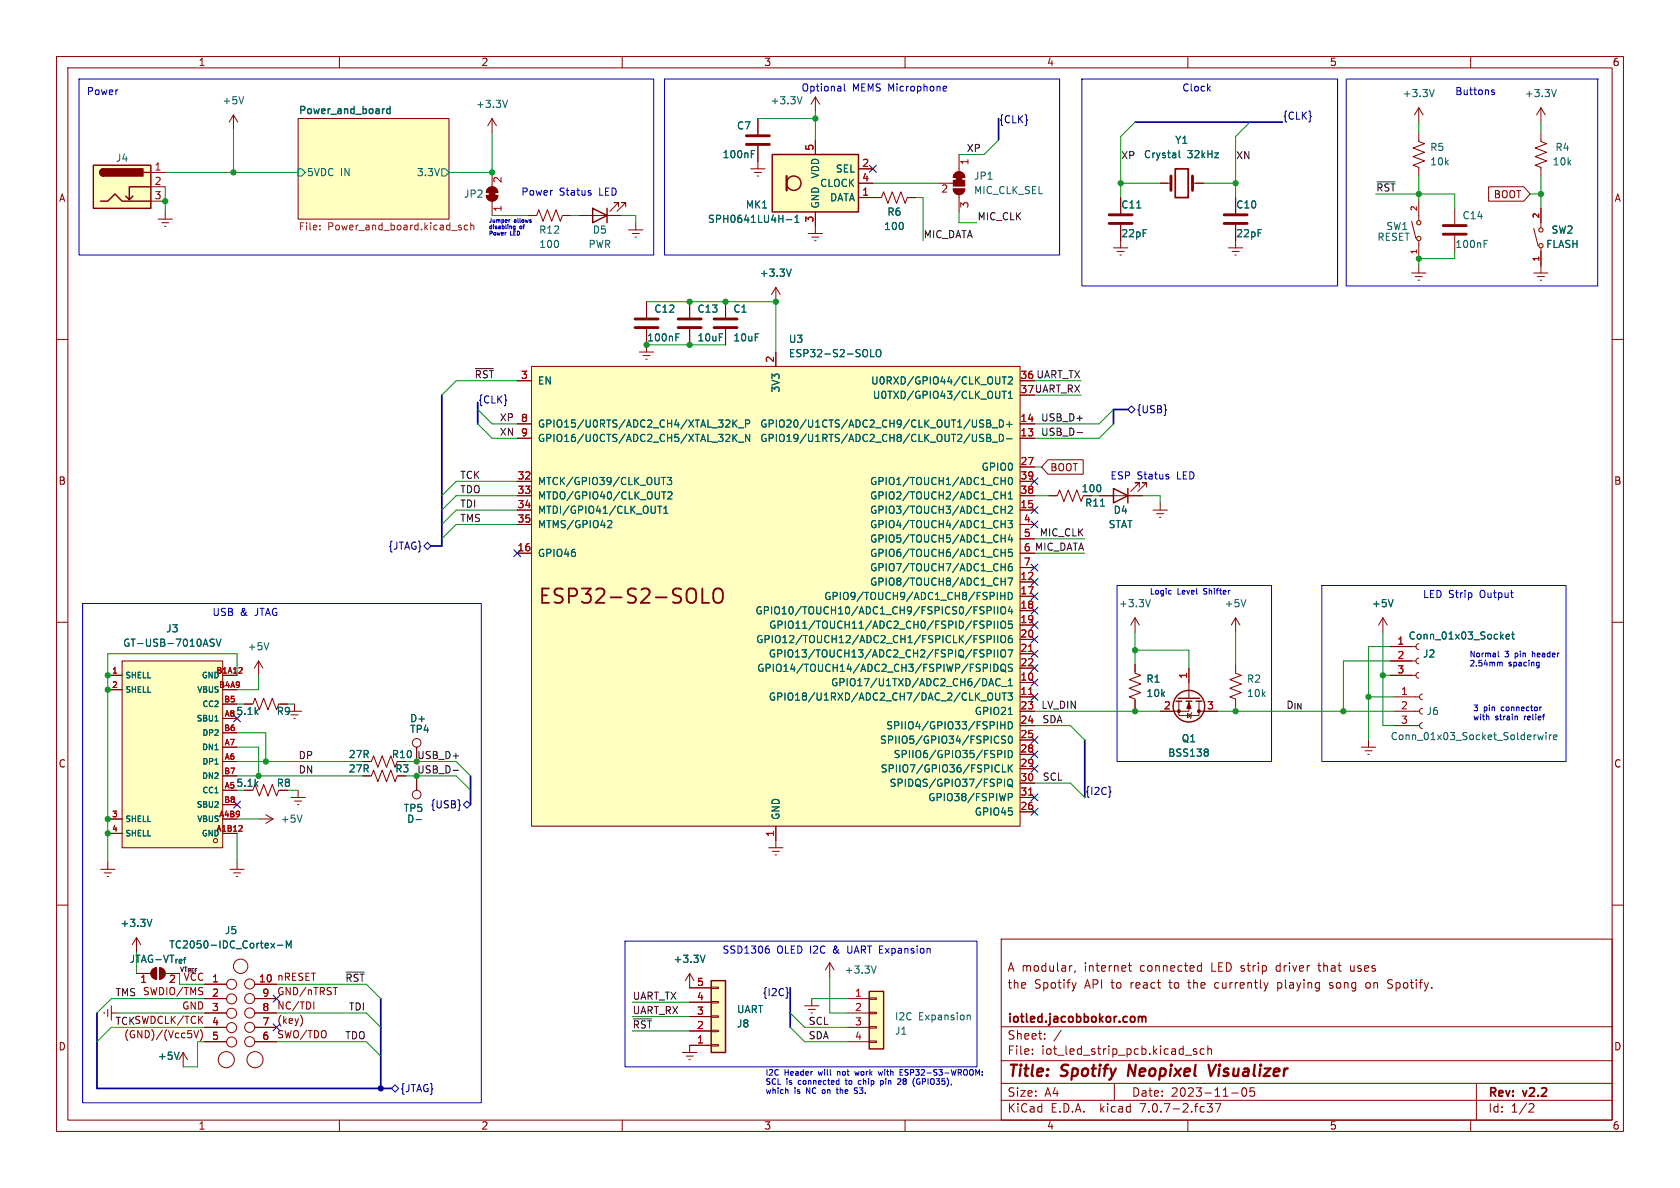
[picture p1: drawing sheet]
<svg xmlns="http://www.w3.org/2000/svg" width="297mm" height="210mm" viewBox="0 0 297 210" stroke-linecap="round" stroke-linejoin="round" font-family="sans-serif">
<g fill="none" stroke="#840000" stroke-width=".18">
<path d="M10 10h277v190h-277zM12 12h273v186h-273zM60 10v2M110 10v2M144.1 17.1l-.7 1.3M144.1 17.1v2.6M144.1 17.1l.8 1.3M160 10v2M210 10v2M250.8 19.1v2.5M250.8 19.1l-.7 1.2M250.8 19.1l.8 1.2"/>
<path d="M260 10v2M272.4 19.1v2.5M272.4 19.1l-.7 1.2M272.4 19.1l.8 1.2M26.7 30.5h2.5M26.7 33h2.5M26.7 35.6h2.5M27.9 38.7h2.6M28.6 39.4h1.2M29.2 37.5v1.2M41.3 20.3l-.8 1.3M41.3 20.3v2.6"/>
<path d="M41.3 20.3l.7 1.3M52.7 21h26.7v17.7h-26.7zM86 34.5h2a1.02 1.02 0 0 1-1 1.1 1.02 1.02 0 0 1-1-1.1zM86.3 33.3a1.02 1.02 0 0 1 1.1-.2 1.02 1.02 0 0 1 .6 .9h-2zM87 21l-.8 1.2M87 21v2.5M87 30.5v2.5M87 35.6v2.5M87 21l.8 1.2M93.3 38.1h1.6l.3-1 .8 2 .8-2 .7 2 .8-2 .8 2 .3-1h1.6M102.2 38.1h7.7M109.3 36.6v-.8h-.7h.7l-1.5 1.5"/>
<path d="M110.6 36.6v-.8h-.7h.7l-1.5 1.5M112.4 39.4v1.2M132.7 29.8h2.6M133.3 30.5h1.3M133.9 31.1h.2M134 21v2.7M134 25.8v4M144.1 24.8v2.5M144.1 37.5v3.8M151.8 34.9h4l.4-1 .8 2 .7-2 .8 2 .8-2 .7 2 .4-1h1.5M151.8 29.8h2.5M151.8 32.4h2.5"/>
<path d="M165.7 32.4h2.8M168.5 33.4h2.1a1.02 1.02 0 0 1-1.1 1 1.02 1.02 0 0 1-1-1zM168.8 30.6a1.02 1.02 0 0 1 1.1-.2 1.02 1.02 0 0 1 .7 1h-2.1zM169.5 27.3v3.1M169.5 34.4v3.1M198.1 34.9v2.8M198.1 39.8v4M205.1 32.4h1.9M210.8 32.4h1.9M218.4 34.9v2.8M218.4 39.8v4M249.6 39.1l.7 3.1"/>
<path d="M250.8 23.5v1.5l1 .4-2 .8 2 .7-2 .8 2 .7-2 .8 1 .4v1.5M250.8 35.6v3.3M257.2 36.8v2.8M263.2 33h6.2l1.1 1.3-1.1 1.3h-6.2zM272.4 23.5v1.5l1 .4-2 .8 2 .7-2 .8 2 .7-2 .8 1 .4v1.5M272.4 36.8v3.3M10 60h2M29.1 40h.2M111.1 40.6h2.6M111.8 41.3h1.2M112.3 41.9h.2M114.3 53.3v2.8"/>
<path d="M114.3 58.2v4M121.9 53.3v2.8M121.9 58.2v2.8M128.3 53.3v2.8M128.3 58.2v2.8M137.2 50.8v2.5M137.2 50.8l-.8 1.3M137.2 50.8l.7 1.3M142.9 41.3h2.5M143.5 41.9h1.3M144 42.5h.3M196.8 43.8h2.6"/>
<path d="M197.5 44.5h1.3M198 45.1h.2M217.2 43.8h2.5M217.8 44.5h1.3M218.3 45.1h.3M249.6 48.3h2.5M250.2 48.9h1.3M250.7 49.5h.3M250.8 42.7v3M250.8 47v1.3M257.2 41.7v2.8M271.1 48.3h2.6"/>
<path d="M271.1 40.4l.8 3M271.8 48.9h1.2M272.3 49.5h.2M272.4 43.9v4.4M285 60h2M91.4 77.5h2.6M91.4 74.9h2.6M91.4 67.3h2.6M94 64.8h86.3v81.3h-86.3zM113 62.2h2.6M113.7 62.9h1.2M114.2 63.5h.2"/>
<path d="M137.2 62.2v2.6M180.3 77.5h2.6M180.3 74.9h2.6M91.4 90.2h2.6M91.4 97.8h2.6M91.4 85.1h2.6M91.4 87.6h2.6M91.4 92.7h2.6M180.3 90.2h2.6M180.3 97.8h2.6M180.3 82.6h2.6M180.3 85.1h2.6"/>
<path d="M180.3 87.6h2.6M180.3 92.7h2.6M180.3 95.3h2.6M185.3 81.3h6.2v2.5h-6.2l-1.2-1.2zM185.4 87.6h1.5l.4-1 .8 2 .7-2 .8 2 .8-2 .7 2 .4-1M194.3 87.6h7.6M201.4 86.1v-.8h-.7h.7l-1.5 1.6M202.7 86.1v-.8h-.8h.8l-1.5 1.6M203.8 90.2h2.6M204.5 90.8h1.2M205 91.4h.2M205.1 88.9v1.3"/>
<path d="M10 110h2M19 119.4h2.6M21.6 116.8h17.8v33.1h-17.8zM39.4 119.4h2.5M45.7 116.8l-.7 1.3M45.7 116.8v2.6M45.7 116.8l.8 1.3M180.3 102.9h2.6M180.3 105.4h2.6M180.3 108h2.6M180.3 110.5h2.6M180.3 113h2.6"/>
<path d="M180.3 115.6h2.6M180.3 118.1h2.6M180.3 100.3h2.6M200.7 117.5v1.5l1 .4-2.1 .7 2.1 .8-2.1 .8 2.1 .7-2.1 .8 1.1 .4v1.5M200.7 109.2v2.6M200.7 109.2l-.8 1.3M200.7 109.2l.7 1.3M210.2 118.1v5.3M218.4 117.5v1.5l1.1 .4-2.1 .7 2.1 .8-2.1 .8 2.1 .7-2.1 .8 1 .4v1.5M218.4 109.2v2.6M218.4 109.2l-.7 1.3M218.4 109.2l.8 1.3"/>
<path d="M244.5 109.2l-.8 1.3M244.5 109.2v2.6M244.5 109.2l.7 1.3M245.7 119.4h4.6M245.7 116.8h4.6M245.7 114.3h4.6M250.8 118.9l-.3 .1-.2 .4 .2 .3 .3 .2M250.8 116.3l-.3 .2-.2 .3 .2 .4 .3 .1M250.8 113.8l-.3 .1-.2 .4 .2 .4 .3 .1M285 110h2M19 121.9h2.6M39.4 121.9h2.5"/>
<path d="M39.4 139.7h2.5M39.4 134.6h2.5M39.4 132.1h2.5M39.4 127h2.5M39.4 124.5h2.5M39.4 129.5h2.5M39.4 137.2h2.5M43.2 124.5h1.5l.4-1.1 .7 2.1 .8-2.1 .8 2.1 .7-2.1 .8 2.1 .4-1h1.5M44.7 139.7l.4-1 .7 2 .8-2 .8 2 .7-2 .8 2 .4-1M50.8 125.7h2.5M51.4 126.4h1.3M51.9 127h.3"/>
<path d="M52.1 124.5v1.2M52.7 139.7v1.3M64.1 137.2h1.6l.3-1.1 .8 2.1 .8-2.1 .7 2.1 .8-2.1 .7 2.1 .4-1M64.1 134.6h1.6l.3-1 .8 2 .8-2 .7 2 .8-2 .7 2 .4-1M73.7 132.1v2.5M73.7 137.2v2.5M180.3 125.7h2.6M180.3 120.7h2.6M180.3 123.2h2.6M180.3 128.3h2.6M180.3 130.8h2.6M180.3 133.4h2.6"/>
<path d="M180.3 135.9h2.6M180.3 138.4h2.6M208.4 124v2.5h3.6v-2.5M209.9 126.1l.7 .4-.7 .4zM210.2 124v1.7h-5.1M210.7 126l-.1 .1v.8l-.2 .1M212 125.7h3.3M240.7 132.1h2.5M241.3 132.7h1.3M241.8 133.4h.3M241.9 130.8v1.3M246.4 125.7h4.6"/>
<path d="M246.4 123.2h4.6M246.4 128.3h4.6M251.5 127.8l-.4 .1-.1 .4 .1 .3 .4 .2M251.5 125.2l-.4 .2-.1 .3 .1 .4 .4 .1M251.5 122.7l-.4 .1-.1 .4 .1 .3 .4 .2M10 160h2M17.8 153.7h2.5M18.4 154.3h1.3M18.9 154.9h.3M19 152.4v1.3M19 144.8h2.6M19 147.3h2.6"/>
<path d="M39.4 142.2h2.5M39.4 144.8h2.5M39.4 147.3h2.5M40.6 153.7h2.6M41.3 154.3h1.2M41.8 154.9h.2M41.9 152.4v1.3M45.7 144.8h2.6M47 144l1.3 .8M48.3 144.8l-1.3 .7M51.4 141h2.6M52.1 141.6h1.2"/>
<path d="M52.6 142.2h.2M135.9 149.9h2.5M136.5 150.5h1.3M137 151.1h.3M137.2 146.1v3.8M180.3 141h2.6M180.3 143.5h2.6M285 160h2M18.4 178.9v.3M19 178.4v1.3M19.7 179.1h1.3M19.7 177.8v2.5"/>
<path d="M24.1 172.1h2.6M24.1 165.7l-.7 1.3M24.1 165.7v2.6M24.1 165.7l.8 1.3M27 171.3l.7-.2v2a1.02 1.02 0 0 1-1-.6 1.02 1.02 0 0 1 .3-1.2zM28.2 171.1a1.02 1.02 0 0 1 1 1 1.02 1.02 0 0 1-1 1zM29.2 172.1h2.5M36.2 179.1h3.8M36.2 176.5h3.8M36.2 174h3.8M45.1 179.1h3.8M45.1 176.5h3.8"/>
<path d="M45.1 174h3.8M53.3 179.7l.2 .6-.2 .9M55.5 177.1v1.3M58.9 174.6h.7M121.9 172.1v2.5h3.8M121.9 179.7h3.8M121.9 177.2h3.8M121.9 172.1l-.7 1.3M121.9 172.1l.8 1.3M125.7 174.5h1.3v.3h-1.3zM125.7 177h1.3v.3h-1.3zM125.7 179.6h1.3v.2h-1.3z"/>
<path d="M142.2 177.8h2.6M142.9 178.4h1.2M143.4 179.1h.2M143.5 176.5v1.3M146.7 170.2l-.8 1.3M146.7 170.2v2.5M146.7 170.2l.7 1.3M149.9 179.1h3.8M149.9 176.5h3.8M153.7 178.9h1.2v.3h-1.2zM153.7 176.4h1.2v.3h-1.2zM177 166h108v32h-108z"/>
<path d="M189.5 170.7l-.3 .1M190.1 171.6l-.1 .3M190.2 173.7l-.3 1M199.5 170.7h.5M199.7 170.2v1.3l.3 .2M211.8 170.8h.6M211.8 171.6h.6M212.4 170.2v1.5M214.8 173.8v.8M225.9 173.7v1.5M225.9 174.6l.4 .1M226.3 173.7l-.4 .1"/>
<path d="M233 170.7h.5M235 174.6l.5 .1M235.5 173.7l-.4 .1-.1 .1 .1 .2 .4 .1M238.7 170.7v.8l.3 .2M242.1 173.8l-.4-.1-.2 .3v.6l.2 .1 .4-.1M245.5 173.8l.6 .3M245.5 173.3h.7M246.1 174.6l-.6 .1M32.4 186.1l-.8 1.2M32.4 186.1v2.5M32.4 186.1l.7 1.2M34.3 182.2l.4 1.3 .4-1.3"/>
<path d="M35.4 182a1.46 1.46 0 0 1 0 1.9M36.2 181.6h3.8M36.2 184.2h3.8M45.1 181.6h3.8M45.1 184.2h3.8M60 198v2M110 198v2M120.6 186.1h2.6M121.3 186.7h1.3M121.8 187.3h.2M121.9 182.2h3.8M125.7 182.1h1.3v.3h-1.3z"/>
<path d="M125.7 184.7h1.3v.2h-1.3zM125.7 184.8h-3.8v1.3M149.9 181.6h3.8M149.9 184.2h3.8M153.7 184h1.2v.3h-1.2zM153.7 181.5h1.2v.2h-1.2zM160 198v2M177 194.5h108M177 191.5h108M177 187.5h108M177 181.5h108M182.5 186.3v.1"/>
<path d="M182.5 185.5v.1M184.7 183.6v.1M184.7 182.8v.1M187.6 182.1l-1.3 2M197 191.5v3M209.5 186.5h1.2M210 198v2M211.5 185.5l-.3-.1-.2 .2v.2l.5 .2v.3h-.5M212.9 185.5l-.4-.1-.3 .3v.4l.1 .2h.6M213.4 195.1h.9l-.5 .6 .4 .1v.7l-.2 .1-.5-.1M213.5 185.5l.2-.1 .4 .1 .1 .9M213.5 184.9v1.5"/>
<path d="M214.8 195.1h1l-.6 1.5M217.7 193.2h1.2M219.7 192.4l.2-.1a.81 .81 0 0 1 .6 .6 .81 .81 0 0 1-.3 .8l-.2 .1a.81 .81 0 0 1-.3-1.4zM221.7 192.3h-.7v.7l.2-.1h.5l.1 .3-.1 .5-.2 .1-.5-.1M260 198v2M261 191.5v6.5M270.5 195.1l.5 .1 .2 .3-1 1.1h1"/>
<circle cx="250.8" cy="39.4" r=".38"/>
<circle cx="250.8" cy="42.2" r=".38"/>
<circle cx="272.4" cy="40.6" r=".38"/>
<circle cx="272.4" cy="43.4" r=".38"/>
<circle cx="73.7" cy="131.3" r=".76"/>
<circle cx="38.1" cy="148.6" r=".38"/>
<circle cx="73.7" cy="140.5" r=".76"/>
<circle cx="40.9" cy="174" r=".89"/>
<circle cx="40.9" cy="179.1" r=".89"/>
<circle cx="40.9" cy="176.6" r=".89"/>
<circle cx="42.5" cy="170.8" r="1.27"/>
<circle cx="44.1" cy="173.9" r=".89"/>
<circle cx="44.1" cy="176.5" r=".89"/>
<circle cx="44.1" cy="179.1" r=".89"/>
<circle cx="40" cy="187.3" r="1.42"/>
<circle cx="40.9" cy="181.7" r=".89"/>
<circle cx="40.9" cy="184.2" r=".89"/>
<circle cx="44.1" cy="181.6" r=".89"/>
<circle cx="44.1" cy="184.1" r=".89"/>
<circle cx="45.1" cy="187.3" r="1.42"/>
</g>
<path d="M199.6 188.2l-.2 2M213.6 188.2l.5 2 .9-2" fill="none" stroke="#840000" stroke-width=".4"/>
<path d="M207.8 29.8h2.3v5.1h-2.3zM201.3 179.7v1M201.3 179.8l.4-.1 .2 .2M201.9 179.9l.2-.2 .4 .1 .1 .9M201.9 179.9v.8" fill="none" stroke="#840000" stroke-width=".3"/>
<g fill="#ffffc2" stroke="#ffffc2" stroke-width=".18">
<path d="M52.7 21h26.7v17.7h-26.7z"/>
<path d="M21.6 116.8h17.8v33.1h-17.8z"/>
<path d="M94 64.8h86.3v81.3h-86.3z"/>
<path d="M153.7 175.3h2.5v10.1h-2.5z"/>
<path d="M125.7 173.4h2.6v12.7h-2.6z"/>
<path d="M16.5 29.2h10.2v7.6h-10.2z"/>
<path d="M136.5 27.3h15.3v10.2h-15.3z"/>
<circle cx="38.1" cy="148.6" r=".38"/>
<circle cx="250.8" cy="42.2" r=".38"/>
<circle cx="250.8" cy="39.4" r=".38"/>
<circle cx="272.4" cy="43.4" r=".38"/>
<circle cx="272.4" cy="40.6" r=".38"/>
</g>
<g fill="none" stroke="#006464" stroke-width=".18">
<path d="M43.1 17.1l-.4 1.3M89.7 17.7l-.4 1.3M141.8 17.1l-.4 1.3M253.5 15.8l-.4 1.3M275.1 15.8l-.4 1.3M52.7 29.8h.6l.7 .7-.7 .6h-.6zM78.1 29.8h.6l.7 .7-.7 .6h-.6zM132.8 27.2h.4M132.8 26.6h.6M139 38.8h1M140.5 39.3h.8M140.5 38.4l.4-.4v1.3"/>
<path d="M201 36.8h.7M208.5 26.6v1.1l.1 .2M119.5 59.6h.4M119.5 59h.6M139.9 47.6l-.4 1.2M262.4 43.1h.4M262.4 42.5h.6M129.6 74.2v1.3M129.6 76.8v1.2M129.7 74.8l.6 .7M129.7 77.3l.6 .7M130.3 74.2l-.7 .8"/>
<path d="M130.3 76.8l-.7 .7M130.5 78.2h1M130.5 75.6h1M131.8 74.9l.6-.1 .1-.1v-.3l-.7-.2v1.3M132.5 76.8v1.2l-.7-1.2v1.2M153.9 61.8v1.3h.6M155.1 61.9l.1-.1a.43 .43 0 0 1 .5 .4v.4a.42 .42 0 0 1-.4 .5 .42 .42 0 0 1-.4-.5v-.4zM173.7 76.8h.2M173.8 77.6v.3M174.4 74.2h.5l.2 .3-.2 .3 .2 .2 .1 .3-.3 .2h-.5zM174.4 76.8h.5l.2 .2-.2 .4 .2 .1 .1 .3-.3 .2h-.5zM174.4 77.4h.5"/>
<path d="M174.4 74.8h.5M175.4 78.2h1M175.4 75.6h1M176.7 76.8a.64 .64 0 0 1 .7 .6 .64 .64 0 0 1-.7 .6zM176.7 74.2a.64 .64 0 0 1 .7 .7 .64 .64 0 0 1-.7 .6zM177.2 66.6h.7M177.2 69.2h.7M177.5 66.6v1.3M177.5 69.2v1.2M178 77.6h.9M178 75h.9M178.3 69.5l.3-.3v1.2"/>
<path d="M178.3 66.7l.4-.1 .3 .4-.8 .9h.8M178.3 70.4h.7M178.4 74.5v1M107.6 92l.4 .1 .2 .3-.8 .9h.8M116.3 89.5h.7M116.6 89.5v1.2M116.9 84.4h.8M117 86.9h.7M117.3 84.4v1.3M117.4 90.7h.7M117.4 86.9v1.3M117.4 89.8l.3-.3v1.2"/>
<path d="M118 84.4h.7l-.4 .5 .4 .1v.5l-.2 .2-.5-.2M118.1 87.1l.5-.2 .2 .4-.8 .9h.8M177 90.1h.7M177 86.9v1.3M177 87.5h.7M177 85h.7M177 92.6h.7M177 95.2h.7M177 97.7h.7M177.7 84.4v1.3M177.7 86.9v1.3M177.7 89.5v1.2"/>
<path d="M177.7 92v1.3M177.7 94.6v1.2M177.7 97.1v1.3M177.7 99.6v1.3M178.2 92h.8l-.4 .5 .3 .1v.6l-.2 .1-.5-.1M178.3 87.3l.3-.4v1.3M178.3 89.6l.4-.1 .3 .3-.8 .9h.8M178.3 88.2h.7M178.4 84.5l.2-.1a.68 .68 0 0 1 .4 .6 .68 .68 0 0 1-.4 .7 .84 .84 0 0 1-.2-1.2zM178.6 94.5l-.3 .9h.7M178.9 99.6l-.4 .1a.86 .86 0 0 0 0 1.2l.4-.1 .1-.4-.3-.3-.3 .1-.1 .2M178.9 95v.8"/>
<path d="M178.9 97.1h-.6v.6l.1-.1h.5l.1 .2-.1 .4-.2 .2-.4-.2M194.6 89.5h.7M37.9 113h-.5l-.3 .2 .2 .3 .5 .3v.3l-.2 .1h-.5M38.2 113l.4 1.2 .5-1.2M47.5 113.6l-.4 1.3M174.5 107.9h.6l.1-.2v-.3l-.7-.1v1.2M174.5 110.5l.6-.1 .1-.2v-.3l-.7-.1v1.3M174.5 113l.6-.1 .1-.1v-.3l-.7-.2v1.3M174.5 115.5h.6l.1-.2v-.3l-.7-.1v1.2M175.1 117.4v1.3M175.7 117.4a.64 .64 0 0 1 .7 .7 .64 .64 0 0 1-.7 .6zM175.8 107.3v1.2"/>
<path d="M175.8 109.8v1.3M175.8 112.3v1.3M175.8 114.9v1.2M176.3 104.7v1.3M176.4 107.3v1.2M176.4 109.8v1.3M176.4 112.3v1.3M176.4 114.9v1.2M176.9 104.7v1.3M176.9 105.3h.8M177 102.8h.7M177 107.4l.2-.1a.43 .43 0 0 1 .6 .4v.4a.42 .42 0 0 1-.5 .4 .42 .42 0 0 1-.4-.4z"/>
<path d="M177 110l.2-.2a.43 .43 0 0 1 .6 .4v.4a.42 .42 0 0 1-.5 .5 .42 .42 0 0 1-.4-.5zM177 112.5l.2-.2a.43 .43 0 0 1 .6 .5v.4a.42 .42 0 0 1-.5 .4 .42 .42 0 0 1-.4-.4zM177 115.1l.2-.2a.43 .43 0 0 1 .6 .4v.4a.42 .42 0 0 1-.5 .5 .42 .42 0 0 1-.4-.5zM177 117.6l.2-.2a.43 .43 0 0 1 .6 .4v.5a.42 .42 0 0 1-.5 .4 .42 .42 0 0 1-.4-.4zM177 100.2h.7M177.2 118.4l.4 .2M177.6 118.6l.2 .2M177.7 104.7v1.3M177.7 102.2v1.2M178.2 102.2h.8l-.5 1.2M178.2 114.9h.8l-.5 1.2M178.3 104.7a.64 .64 0 0 1 .7 .7 .64 .64 0 0 1-.7 .6z"/>
<path d="M178.6 107.2l-.3 .9h.7M178.9 112.3l-.4 .1a.86 .86 0 0 0 0 1.2l.4-.1 .1-.4-.3-.3-.3 .1-.1 .2M178.9 107.7v.8M178.9 109.8h-.6v.6l.1-.1h.5l.1 .2-.1 .4-.2 .2-.4-.2M179 117.5l-.5-.1-.2 .3 .1 .3 .5 .2v.4l-.2 .1-.4-.1M203.4 106l-.4 1.3M220.3 106l-.5 1.3M246.3 106l-.4 1.3M266.3 112.6l.6-.2-.1-.2-.4-.1-.1 .2v.6h.5M267.2 112.1h.5M267.4 111.7v1.1l.3 .2M38 127.5h.6"/>
<path d="M174.8 122.6l.1-.1a.43 .43 0 0 1 .6 .4v.4a.42 .42 0 0 1-.2 .4 .42 .42 0 0 1-.5 0M176 122.5v1l.3 .3 .3-.1 .1-.2v-1M176.3 130.1l.3 .1M176.4 132.7h.5l.2 .2-.1 .4h-.6M176.6 131.3l-.3 .1M176.6 135.3h.1M176.7 136.3l-.1 .1M176.8 120.1a.6 .6 0 0 0-.8 .4 .6 .6 0 0 0 .6 .7l.2-.1M176.9 127.6v1.2M176.9 128.2h.8M177 121.4h1M177.2 122.5h.7"/>
<path d="M177.2 135.2v1.3h.6M177.5 122.5v1.3M177.6 137.7v1.3M177.7 127.6v1.2M177.7 132.7v1.2M177.8 130.2l-.5-.1-.3 .3 .2 .3 .5 .2v.4l-.2 .1-.5-.1M178.2 137.9l.2-.2a.43 .43 0 0 1 .6 .5v.4a.42 .42 0 0 1-.4 .4 .42 .42 0 0 1-.5-.4zM178.2 122.5h.8l-.4 .5 .3 .1v.5l-.2 .2-.5-.2M178.3 121.2h.7M178.3 120.3l.3-.3v1.2M178.3 127.6a.64 .64 0 0 1 .7 .6 .64 .64 0 0 1-.7 .6zM178.3 132.7a.64 .64 0 0 1 .7 .6 .64 .64 0 0 1-.7 .6z"/>
<path d="M178.3 135.2v1.3M178.3 126.3h.7M178.4 138.7l.6 .4M178.4 130.2l.2-.1a.68 .68 0 0 1 .4 .7 .68 .68 0 0 1-.4 .6 .84 .84 0 0 1-.2-1.2zM178.4 135.7l.6 .8M179 135.2l-.7 .7M213.4 132.4l.2 .2-.2 .3 .2 .3v.2l-.2 .3M271.9 129.9l.2 .9 .2-.7 .3 .7 .2-.9M273.3 129.5v.1M273.3 129.9v.9M273.9 129.9v.9M274.3 129.9l-.4 .2"/>
<path d="M274.6 130.3l.6-.1v-.2l-.4-.1-.2 .2 .1 .6h.5M53.4 144.1l-.4 1.3M73.5 144.9h1M178.3 140.9h.6l.1-.2-.1-.3-.6-.1v1.2M26.9 162.5l-.5 1.3M47.9 166.7l.7 .9M48.6 166.7l-.7 .9M49 167.1h1M50.6 167.6v-1.3l.4 .9 .5-.9v1.3M124.6 168.9l-.4 1.2M154.9 170.8l-.4 1.2M171 179.5h.5v.8"/>
<path d="M31.7 186l-.5 1.3"/>
</g>
<path d="M68.5 19.3h.5M69 18.8v1.3M68.5 20h.5" fill="none" stroke="#006464" stroke-width=".25"/>
<path d="M56.6 39.9v.1M81.2 39.8l.3 .1M82.7 39.9l-.4-.1-.2 .2 .1 .6h.5M83.2 39.9l.2-.1 .3 .1 .1 .7M83.2 39.4v1.2M56.6 40.5v.1M81.2 40.2l.3 .1 .1 .2-.2 .1h-.2" fill="none" stroke="#725600" stroke-width=".18"/>
<path d="M42.7 118l.1 .4-.6 .6h.6M181.9 115.2h.7M181.9 122.8h.7M42.7 146l.1 .4-.6 .5h.6M181.9 140.6h.7" fill="none" stroke="#a90000" stroke-width=".18"/>
<g fill="#840000" stroke="#840000" stroke-width=".18">
<path d="M27 171.3l.7-.2v2a1.02 1.02 0 0 1-1-.6 1.02 1.02 0 0 1 .3-1.2z"/>
<path d="M28.2 171.1a1.02 1.02 0 0 1 1 1 1.02 1.02 0 0 1-1 1z"/>
<path d="M210.2 124.2l.4 1h-.8z"/>
<path d="M169 31.4h1.1v.5h-1.1z"/>
<path d="M168.8 30.6a1.02 1.02 0 0 1 1.1-.2 1.02 1.02 0 0 1 .7 1h-2.1z"/>
<path d="M168.5 31.9h2.1v1h-2.1z"/>
<path d="M168.5 33.4h2.1a1.02 1.02 0 0 1-1.1 1 1.02 1.02 0 0 1-1-1z"/>
<path d="M86.5 33.8h1v1h-1z"/>
<path d="M86 34.5h2a1.02 1.02 0 0 1-1 1.1 1.02 1.02 0 0 1-1-1.1z"/>
<path d="M86.3 33.3a1.02 1.02 0 0 1 1.1-.2 1.02 1.02 0 0 1 .6 .9h-2z"/>
<circle cx="208.4" cy="125.7" r=".25"/>
<circle cx="212" cy="125.7" r=".25"/>
</g>
<g fill="none" stroke="#840000" stroke-width=".25">
<path d="M16.5 29.2h10.2v7.6h-10.2zM17.8 35.6h1.2l1.3-1.3 1.3 1.3h5.1M18.3 29.8a.64 .64 0 0 0-.6 .7 .64 .64 0 0 0 .6 .6M23.5 34.7l-.6 .6M25.4 30.5h1.3M26.7 33h-3.8v2.3l-.7-.6M104.8 36.8l2.5 1.3-2.5 1.3zM107.3 36.8v2.6M136.5 27.3h15.3v10.2h-15.3zM196.8 86.4l2.6 1.2-2.6 1.3zM199.4 86.4v2.5M207.9 124h1"/>
<path d="M208.3 123.4h3.8M209.7 124h1M211.5 124h1M125.7 173.4h2.6v12.7h-2.6zM153.7 175.3h2.5v10.1h-2.5z"/>
<circle cx="140.3" cy="32.4" r="1.27"/>
<circle cx="210.2" cy="124.8" r="2.79"/>
</g>
<g fill="none" stroke="#840000" stroke-width=".51">
<path d="M132 25.5h4M132 24h4M196.1 39.5h4.1M196.1 38h4.1M207 31.1v2.6M210.8 31.1v2.6M216.4 39.5h4.1M216.4 38h4.1M255.1 39.9h4.1M112.3 57.9h4M112.3 56.4h4M119.9 57.9h4.1"/>
<path d="M119.9 56.4h4.1M126.2 57.9h4.1M126.2 56.4h4.1M255.1 41.4h4.1"/>
</g>
<path d="M124.2 104v2.6h1.2M126.2 104.4a.85 .85 0 0 1 1-.4 .85 .85 0 0 1 .6 .9v.8a.85 .85 0 0 1-.9 .9 .85 .85 0 0 1-.8-.9z" fill="none" stroke="#840000" stroke-width=".32"/>
<g fill="#840000" stroke="#840000" stroke-width=".25">
<path d="M17.8 30l.5-.2v1.3a.63 .63 0 0 1-.6-.4 .63 .63 0 0 1 .1-.7z"/>
<path d="M18.3 29.8h7v1.3h-7z"/>
</g>
<path d="M139.1 31.1v2.6" fill="none" stroke="#840000" stroke-width=".38"/>
<g fill="none" stroke="#000084" stroke-width=".18">
<path d="M153.7 29.2l1.2 1.3M154.9 29.2l-1.2 1.3M199.4 72.4l.6-.6 .7 .6-.7 .6zM74.9 96.5l.7-.6 .6 .6-.6 .7zM90.8 97.2l1.2 1.2M92 97.2l-1.2 1.2M182.3 99.7l1.2 1.2M182.3 92.1l1.2 1.2M182.3 89.6l1.2 1.2M182.3 84.5l1.2 1.2M183.5 99.7l-1.2 1.2M183.5 92.1l-1.2 1.2"/>
<path d="M183.5 89.6l-1.2 1.2M183.5 84.5l-1.2 1.2M182.3 117.5l1.2 1.2M182.3 107.3l1.2 1.3M182.3 115l1.2 1.2M182.3 102.3l1.2 1.2M182.3 109.9l1.2 1.2M182.3 104.8l1.2 1.2M182.3 112.4l1.2 1.2M183.5 117.5l-1.2 1.2M183.5 107.3l-1.2 1.3M183.5 115l-1.2 1.2"/>
<path d="M183.5 102.3l-1.2 1.2M183.5 109.9l-1.2 1.2M183.5 104.8l-1.2 1.2M183.5 112.4l-1.2 1.2M41.3 126.4l1.2 1.2M42.5 126.4l-1.2 1.2M182.3 120l1.2 1.3M182.3 135.3l1.2 1.2M182.3 122.6l1.2 1.2M182.3 130.2l1.2 1.2M182.3 132.7l1.2 1.3M183.5 120l-1.2 1.3"/>
<path d="M183.5 135.3l-1.2 1.2M183.5 122.6l-1.2 1.2M183.5 130.2l-1.2 1.2M183.5 132.7l-1.2 1.3M196.2 139.8l.2 .2-.2 .2M41.3 141.6l1.2 1.2M42.5 141.6l-1.2 1.2M81.3 142.3h.1l-.1 .1M82.5 141.6l.7 .6-.7 .7-.6-.7zM182.3 142.9l1.2 1.2M182.3 140.4l1.2 1.2M183.5 142.9l-1.2 1.2"/>
<path d="M183.5 140.4l-1.2 1.2M48.3 175.9l1.2 1.2M49.5 175.9l-1.2 1.2M139.2 175.4l.2 .1-.2 .2M48.3 181l1.2 1.2M49.5 181l-1.2 1.2M69.2 192.4l.6-.6 .7 .6-.7 .6z"/>
</g>
<path d="M243.4 32.2h3.2M84 65.2h3.2M190.4 76.5h1M80.1 136.2h1M61.2 171.9h3.2M112 180.1h3.2" fill="none" stroke="#0f0f0f" stroke-width=".18"/>
<g fill="none" stroke="#0000c2" stroke-width=".18">
<path d="M14 14h101.6v31.1h-101.6zM117.5 14h69.8v31.1h-69.8zM149.3 14.8v1.1l.1 .2M166.8 16h.5M166.8 15.3l.4-.1 .1 .4-.6 .1M191.3 14h45.2v36.5h-45.2zM213.6 15.6l.4 .5M214 15.2l-.5 .5M238 14v36.5h44.4v-36.5M238.1 14h44.5M263.7 16.1l.5 .4-.2 .2h-.3M264.2 15.9h-.3l-.2 .2"/>
<path d="M90 38.8v.5M90.2 38.8l-.2 .2M91.1 40l-.1 .6M104.3 34.1l.2 .2-.2 .2M104.3 33.7h.2M89.4 41.1h.1M91.1 40h-.2l-.2 .1 .1 .3h.3M206.5 84.3l.2 .1-.2 .3M206.5 83.8l.1 .1M14.6 106.7h70.5v88.2h-70.5zM197.5 103.5h27.3v31.1h-27.3zM207 104.4h.1"/>
<path d="M207.1 105h-.1M233.7 103.5h43.2v31.1h-43.2zM264.9 115.1v.9l.1 .1M265.1 117.1v.1M265.1 117.2v.5M265.1 117.2l.2-.1h.2l.1 .6M270.9 115.1v1M271 115.5h-.1M271.8 117.1h.3M272.1 117.1v.8l-.2 .2M272.1 117.7h-.3M268.1 126.6l.2 .1v.6"/>
<path d="M272.5 125l-.3 .2M110.5 166.4h62.2v22.2h-62.2zM135.5 167.7h.3l.2 .3v.4l-.5 .1M135.7 167.2h.2M139.2 192.6l.1 .2v.5M145.4 192.7v.5M147.8 192.6h.4M148 192.3v.9l.2 .1M148 191l.3 .1M148.1 189.4v.7M148.1 189.5h.1M148.3 190.7v1"/>
<path d="M148.3 191.6l-.3 .1M149.4 191h.4M151 192.6l.6 .4-.2 .3-.4-.1M151.1 189.4l.2 .7 .2-.5M151.2 192.3l-.2 .2M151.5 192.3h.1M152.1 191l-.4 .2 .1 .4 .3 .1M155.3 189.4l.2 .7 .1-.5 .2 .5 .2-.7M155.7 191.1l.3-.1 .2 .2-.1 .4h-.4M155.7 191v1M159.1 190.7l.2 .2-.1 .2-.6 .6h.7M159.1 189.6h.4"/>
<path d="M159.1 190.1h.5M159.1 189.1h.5M162.4 190.7a.49 .49 0 0 0-.4 .6 .49 .49 0 0 0 .6 .3M162.5 191.3h.1"/>
</g>
<path d="M176.5 21v3.8M200.7 21.6h26M78.1 69.9v26.6h-1.9M84.5 71.1v3.8M199.4 72.4h-2.6v2.5M83.2 137.2v5M191.8 130.8v10.2M17.1 179.1v13.3h52.1M67.3 176.5v15.9M139.7 174.6v7" fill="none" stroke="#000084" stroke-width=".3"/>
<g fill="none" stroke="#009600" stroke-width=".18">
<path d="M144.1 19.7v5.1M29.2 33v4.5M29.2 30.5h23.5M41.3 22.9v7.6M87 38.1h6.3M87 23.5v7h-7.6M101 38.1h1.2M109.9 38.1h2.5v1.3M134 21h10.1M154.3 32.4h11.4M161.9 34.9h1.3v7.6M169.5 37.5v1.9h3.2"/>
<path d="M176.5 24.8l-2.5 2.5h-4.5M198.1 32.4h7M200.7 21.6l-2.6 2.5v10.8M212.7 32.4h5.7M221 21.6l-2.6 2.5v10.8M243.2 34.3h14v2.5M250.8 21.6v1.9M250.8 31.1v4.5M270.5 34.3h1.9M272.4 21.6v1.9M272.4 31.1v5.7M114.3 53.3h22.9v8.9"/>
<path d="M257.2 44.5v1.2h-6.4v1.3M84.5 74.9l2.5 2.6h4.4M84.5 72.4l2.5 2.5h4.4M91.4 67.3h-10.8l-2.5 2.6M114.3 61h14M182.9 67.3h8.2M182.9 69.9h8.2M196.8 74.9l-2.5 2.6h-11.4M196.8 72.4l-2.5 2.5h-11.4M91.4 87.6h-10.8l-2.5 2.6M91.4 90.2h-10.8l-2.5 2.5M91.4 85.1h-10.8l-2.5 2.5"/>
<path d="M91.4 92.7h-10.8l-2.5 2.6M182.9 97.8h8.9M182.9 95.3h8.9M182.9 87.6h2.5M182.9 82.6h1.2M201.9 87.6h3.2v1.3M41.9 119.4v-3.8h-22.9v36.8M45.7 119.4v2.5h-3.8M200.7 111.8v5.7M200.7 114.9h9.5v3.2M218.4 111.8v5.7M244.5 111.8v16.5h1.9"/>
<path d="M244.5 119.4h1.2M245.7 114.3h-3.8v16.5M245.7 116.8h-8.2v8.9M41.9 132.1h3.8v5.1M41.9 129.5h5.1v5.1M41.9 134.6h22.2M41.9 137.2h22.2M41.9 124.5h1.3M50.8 139.7h1.9M50.8 124.5h1.3M71.8 134.6h8.8l2.6 2.6M71.8 137.2h8.8l2.6 2.5"/>
<path d="M182.9 138.4h6.3l2.6 2.6M182.9 128.3h6.3l2.6 2.5M182.9 125.7h22.2M200.7 125.1v.6M215.3 125.7h31.1M218.4 125.1v.6M241.9 123.2h4.5M41.9 144.8h3.8M41.9 147.3v5.1M21 179.1h15.2M24.1 168.3v3.8M31.7 172.1v1.9h4.5"/>
<path d="M36.2 176.5h-16.5l-2.6 2.6M48.9 179.1h15.9l2.5 2.5M48.9 174h15.9l2.5 2.5M111.8 177.2h10.1M111.8 179.7h10.1M139.7 179.1l2.5 2.5h7.7M143.5 176.5h6.4M146.7 172.7v6.4h3.2M36.2 184.2h-1.3v4.4h-2.5M36.2 181.6h-16.5l-2.6 2.6M48.9 184.2h15.9l2.5 2.5M111.8 182.2h10.1"/>
<path d="M139.7 181.6l2.5 2.6h7.7"/>
</g>
<g fill="#009600" stroke="#009600" stroke-width=".18">
<circle cx="29.2" cy="35.6" r=".46"/>
<circle cx="19" cy="121.9" r=".46"/>
<circle cx="19" cy="119.4" r=".46"/>
<circle cx="121.9" cy="53.3" r=".46"/>
<circle cx="87" cy="30.5" r=".46"/>
<circle cx="137.2" cy="53.3" r=".46"/>
<circle cx="144.1" cy="21" r=".46"/>
<circle cx="128.3" cy="53.3" r=".46"/>
<circle cx="121.9" cy="61" r=".46"/>
<circle cx="47" cy="134.6" r=".46"/>
<circle cx="19" cy="144.8" r=".46"/>
<circle cx="45.7" cy="137.2" r=".46"/>
<circle cx="19" cy="147.3" r=".46"/>
<circle cx="41.3" cy="30.5" r=".46"/>
<circle cx="114.3" cy="61" r=".46"/>
<circle cx="218.4" cy="32.4" r=".46"/>
<circle cx="198.1" cy="32.4" r=".46"/>
<circle cx="200.7" cy="114.9" r=".46"/>
<circle cx="241.9" cy="123.2" r=".46"/>
<circle cx="237.5" cy="125.7" r=".46"/>
<circle cx="244.5" cy="119.4" r=".46"/>
<circle cx="218.4" cy="125.7" r=".46"/>
<circle cx="200.7" cy="125.7" r=".46"/>
<circle cx="250.8" cy="45.7" r=".46"/>
<circle cx="250.8" cy="34.3" r=".46"/>
<circle cx="272.4" cy="34.3" r=".46"/>
</g>
<circle cx="67.3" cy="192.4" r=".46" fill="#000084" stroke="#000084" stroke-width=".18"/>
<text font-size="3.5" fill="#840000" x="95" y="107.2">ESP32-S2-SOLO</text>
<g font-size="2.8" fill="#840000">
<text x="178" y="190.9">Title:</text>
<text x="187.7" y="190.9">Spotify</text>
<text x="200.3" y="190.9">Neopixel</text>
<text x="215.4" y="190.9">Visualizer</text>
</g>
<g font-size="2.1" fill="#840000">
<text x="178" y="172">A modular,</text>
<text x="191.7" y="172">internet</text>
<text x="201.7" y="172">connected</text>
<text x="214.4" y="172">LED strip</text>
<text x="226.2" y="172">driver</text>
<text x="233.8" y="172">that</text>
<text x="239.5" y="172">uses</text>
<text x="178" y="175">the</text>
<text x="182.8" y="175">Spotify</text>
<text x="191.8" y="175">API to</text>
<text x="200.1" y="175">react</text>
<text x="207.1" y="175">to</text>
<text x="210.7" y="175">the</text>
<text x="215.5" y="175">currently</text>
<text x="226.7" y="175">playing</text>
<text x="236.1" y="175">song</text>
<text x="242.6" y="175">on</text>
<text x="246.7" y="175">Spotify.</text>
<text x="178" y="184">Sheet:</text>
<text x="178" y="181.2">iotled.jacobbokor.com</text>
<text x="178" y="186.7">File:</text>
<text x="184.1" y="186.7">iot_led_strip_pcb.kicad_sch</text>
<text x="178" y="196.9">KiCad</text>
<text x="178" y="194.1">Size:</text>
<text x="184.7" y="194.1">A4</text>
<text x="185.7" y="196.9">E.D.A.</text>
<text x="194.6" y="196.9">kicad</text>
<text x="200" y="194.1">Date:</text>
<text x="201.8" y="196.9">7.0.7-2.fc37</text>
<text x="207" y="194.1">2023-11-05</text>
<text x="263" y="194.3">Rev:</text>
<text x="263" y="196.9">Id:</text>
<text x="267.1" y="196.9">1/2</text>
<text x="269.4" y="194.3">v2.2</text>
</g>
<g font-size="1.8" fill="#840000">
<text x="35" y="11.9">1</text>
<text x="85" y="11.9">2</text>
<text x="135" y="11.9">3</text>
<text x="185" y="11.9">4</text>
<text x="235" y="11.9">5</text>
<text x="285" y="11.9">6</text>
<text x="10.3" y="35.9">A</text>
<text x="264" y="35.2">BOOT</text>
<text x="285.3" y="35.9">A</text>
<text x="180.3" y="67.1">36 UART_TX</text>
<text x="180.3" y="69.6">37 UART_RX</text>
<text x="185.6" y="83.5">BOOT</text>
<text x="10.3" y="85.9">B</text>
<text x="191.1" y="87.2">100</text>
<text x="285.3" y="85.9">B</text>
<text x="10.3" y="135.9">C</text>
<text x="69.2" y="134.2">R10</text>
<text x="69.8" y="136.8">R3</text>
<text x="285.3" y="135.9">C</text>
<text x="41.7" y="139.3">5.1k</text>
<text x="48.8" y="139.3">R8</text>
<text x="48.9" y="173.6">nRESET</text>
<text x="32.1" y="178.7">GND</text>
<text x="48.9" y="176.1">GND/nTRST</text>
<text x="48.9" y="178.7">NC/TDI</text>
<text x="10.3" y="185.9">D</text>
<text x="21.8" y="183.8">(GND)/(Vcc5V)</text>
<text x="48.9" y="181.2">(key)</text>
<text x="48.9" y="183.8">SWO/TDO</text>
<text x="285.3" y="185.9">D</text>
<text x="35" y="199.9">1</text>
<text x="85" y="199.9">2</text>
<text x="135" y="199.9">3</text>
<text x="185" y="199.9">4</text>
<text x="235" y="199.9">5</text>
<text x="285" y="199.9">6</text>
</g>
<g font-size="1.8" fill="#0000c2">
<text x="15.2" y="16.9">Power</text>
<text x="141.6" y="16.3">Optional</text>
<text x="150.7" y="16.3">MEMS Microphone</text>
<text x="208.9" y="16.3">Clock</text>
<text x="257.2" y="16.9">Buttons</text>
<text x="92.1" y="34.7">Power</text>
<text x="98.9" y="34.7">Status</text>
<text x="106" y="34.7">LED</text>
<text x="196.2" y="84.8">ESP</text>
<text x="201" y="84.8">Status</text>
<text x="208.2" y="84.8">LED</text>
<text x="251.5" y="105.8">LED Strip</text>
<text x="261.7" y="105.8">Output</text>
<text x="37.5" y="109">USB</text>
<text x="42.4" y="109">&amp;</text>
<text x="45.2" y="109">JTAG</text>
<text x="127.6" y="168.7">SSD1306</text>
<text x="137.3" y="168.7">OLED I2C</text>
<text x="147.5" y="168.7">&amp;</text>
<text x="150.3" y="168.7">UART Expansion</text>
</g>
<g font-size="1.8" fill="#006464">
<text x="247.9" y="17.4">+3.3V</text>
<text x="269.5" y="17.4">+3.3V</text>
<text x="39.2" y="18.6">+5V</text>
<text x="52.7" y="20.2">Power_and_board</text>
<text x="84.1" y="19.3">+3.3V</text>
<text x="130.2" y="23.1">C7</text>
<text x="136.1" y="18.6">+3.3V</text>
<text x="20.4" y="28.8">J4</text>
<text x="127.6" y="28.2">100nF</text>
<text x="202.1" y="28.2">Crystal</text>
<text x="207.7" y="25.6">Y1</text>
<text x="209.9" y="28.2">32kHz</text>
<text x="252.7" y="26.9">R5</text>
<text x="252.7" y="29.4">10k</text>
<text x="274.4" y="29.4">10k</text>
<text x="274.9" y="26.9">R4</text>
<text x="54.2" y="31.3">5VDC</text>
<text x="60.2" y="31.3">IN</text>
<text x="73.6" y="31.3">3.3V</text>
<text x="81.9" y="35.2">JP2</text>
<text x="144.9" y="33.2">CLOCK</text>
<text x="145" y="31.6" transform="rotate(-90 145 31.6)">VDD</text>
<text x="146.6" y="35.8">DATA</text>
<text x="147.7" y="30.7">SEL</text>
<text x="172.1" y="32">JP1</text>
<text x="172.1" y="34.5">MIC_CLK_SEL</text>
<text x="95.2" y="41.5">R12</text>
<text x="104.7" y="41.5">D5</text>
<text x="125.1" y="39.6">SPH0641LU4H-1</text>
<text x="131.7" y="37.1">MK1</text>
<text x="145" y="37" transform="rotate(-90 145 37)">GND</text>
<text x="156.2" y="40.9">100</text>
<text x="156.8" y="38.3">R6</text>
<text x="198.1" y="37.1">C11</text>
<text x="218.4" y="37.1">C10</text>
<text x="245" y="40.9">SW1</text>
<text x="258.5" y="39">C14</text>
<text x="274.2" y="41.5">SW2</text>
<text x="95.2" y="44">100</text>
<text x="103.9" y="44">PWR</text>
<text x="198.1" y="42.1">22pF</text>
<text x="218.4" y="42.1">22pF</text>
<text x="243.4" y="42.8">RESET</text>
<text x="257.2" y="44">100nF</text>
<text x="273.3" y="44">FLASH</text>
<text x="134.2" y="49.1">+3.3V</text>
<text x="115.6" y="55.5">C12</text>
<text x="123.2" y="55.5">C13</text>
<text x="129.5" y="55.5">C1</text>
<text x="114.3" y="60.6">100nF</text>
<text x="123.2" y="60.6">10uF</text>
<text x="129.5" y="60.6">10uF</text>
<text x="139.4" y="60.8">U3</text>
<text x="139.4" y="63.3">ESP32-S2-SOLO</text>
<text x="95" y="68.2">EN</text>
<text x="138" y="69.5" transform="rotate(-90 138 69.5)">3V3</text>
<text x="153.9" y="68.2">U0RXD/GPIO44/CLK_OUT2</text>
<text x="154.2" y="70.7">U0TXD/GPIO43/CLK_OUT1</text>
<text x="95" y="75.8">GPIO15/U0RTS/ADC2_CH4/XTAL_32K_P</text>
<text x="134.3" y="75.8">GPIO20/U1CTS/ADC2_CH9/CLK_OUT1/USB_D+</text>
<text x="95" y="78.3">GPIO16/U0CTS/ADC2_CH5/XTAL_32K_N</text>
<text x="134.3" y="78.3">GPIO19/U1RTS/ADC2_CH8/CLK_OUT2/USB_D-</text>
<text x="173.4" y="83.4">GPIO0</text>
<text x="95" y="86">MTCK/GPIO39/CLK_OUT3</text>
<text x="95" y="88.5">MTDO/GPIO40/CLK_OUT2</text>
<text x="153.7" y="88.5">GPIO2/TOUCH2/ADC1_CH1</text>
<text x="153.7" y="86">GPIO1/TOUCH1/ADC1_CH0</text>
<text x="191.7" y="89.8">R11</text>
<text x="95" y="91">MTDI/GPIO41/CLK_OUT1</text>
<text x="95" y="93.6">MTMS/GPIO42</text>
<text x="153.7" y="91">GPIO3/TOUCH3/ADC1_CH2</text>
<text x="153.7" y="93.6">GPIO4/TOUCH4/ADC1_CH3</text>
<text x="195.9" y="93.6">STAT</text>
<text x="196.8" y="91">D4</text>
<text x="95" y="98.7">GPIO46</text>
<text x="153.7" y="96.1">GPIO5/TOUCH5/ADC1_CH4</text>
<text x="153.7" y="98.7">GPIO6/TOUCH6/ADC1_CH5</text>
<text x="153.7" y="101.2">GPIO7/TOUCH7/ADC1_CH6</text>
<text x="145.6" y="106.3">GPIO9/TOUCH9/ADC1_CH8/FSPIHD</text>
<text x="153.7" y="103.7">GPIO8/TOUCH8/ADC1_CH7</text>
<text x="197.7" y="107.5">+3.3V</text>
<text x="216.4" y="107.5">+5V</text>
<text x="242.4" y="107.5">+5V</text>
<text x="29.3" y="112">J3</text>
<text x="133.5" y="108.8">GPIO10/TOUCH10/ADC1_CH9/FSPICS0/FSPIIO4</text>
<text x="133.6" y="113.9">GPIO12/TOUCH12/ADC2_CH1/FSPICLK/FSPIIO6</text>
<text x="135.9" y="111.4">GPIO11/TOUCH11/ADC2_CH0/FSPID/FSPIIO5</text>
<text x="248.9" y="113.3">Conn_01x03_Socket</text>
<text x="21.7" y="114.5">GT-USB-7010ASV</text>
<text x="43.7" y="115.2">+5V</text>
<text x="133.8" y="119">GPIO14/TOUCH14/ADC2_CH3/FSPIWP/FSPIDQS</text>
<text x="135.8" y="116.4">GPIO13/TOUCH13/ADC2_CH2/FSPIQ/FSPIIO7</text>
<text x="251.5" y="116.4">J2</text>
<text x="135.8" y="124.1">GPIO18/U1RXD/ADC2_CH7/DAC_2/CLK_OUT3</text>
<text x="146.8" y="121.5">GPIO17/U1TXD/ADC2_CH6/DAC_1</text>
<text x="202.6" y="120.9">R1</text>
<text x="202.6" y="123.4">10k</text>
<text x="220.4" y="120.9">R2</text>
<text x="220.4" y="123.4">10k</text>
<text x="41.7" y="126.6">5.1k</text>
<text x="48.8" y="126.6">R9</text>
<text x="72.4" y="129.8">TP4</text>
<text x="72.4" y="127.9">D+</text>
<text x="155.5" y="131.7">SPIIO5/GPIO34/FSPICS0</text>
<text x="156.6" y="129.1">SPIIO4/GPIO33/FSPIHD</text>
<text x="172.2" y="126.6">GPIO21</text>
<text x="208.8" y="131.4">Q1</text>
<text x="245.8" y="131">Conn_01x03_Socket_Solderwire</text>
<text x="252.1" y="126.6">J6</text>
<text x="61.6" y="136.8">27R</text>
<text x="61.6" y="134.2">27R</text>
<text x="155.6" y="136.8">SPIIO7/GPIO36/FSPICLK</text>
<text x="157.9" y="134.2">SPIIO6/GPIO35/FSPID</text>
<text x="206.4" y="134">BSS138</text>
<text x="71.3" y="143.7">TP5</text>
<text x="157.2" y="139.3">SPIDQS/GPIO37/FSPIQ</text>
<text x="164" y="141.8">GPIO38/FSPIWP</text>
<text x="49.5" y="145.6">+5V</text>
<text x="71.9" y="145.6">D-</text>
<text x="138" y="145" transform="rotate(-90 138 145)">GND</text>
<text x="172.2" y="144.4">GPIO45</text>
<text x="21.2" y="164.1">+3.3V</text>
<text x="29.8" y="167.9">TC2050-IDC_Cortex-M</text>
<text x="39.7" y="165.3">J5</text>
<text x="22.8" y="170.4">JTAG-VT_{ref}</text>
<text x="119" y="170.4">+3.3V</text>
<text x="149.2" y="172.3">+3.3V</text>
<text x="130.2" y="179.3">UART</text>
<text x="130.2" y="181.8">J8</text>
<text x="158.1" y="183.1">J1</text>
<text x="158.1" y="180.6">I2C</text>
<text x="162.4" y="180.6">Expansion</text>
<text x="27.8" y="187.6">+5V</text>
</g>
<g font-size="1.8" fill="#000084">
<text x="176.5" y="21.9">{CLK}</text>
<text x="226.7" y="21.2">{CLK}</text>
<text x="84.5" y="71.4">{CLK}</text>
<text x="200.9" y="73.3">{USB}</text>
<text x="68.5" y="97.4">{JTAG}</text>
<text x="76" y="143.1">{USB}</text>
<text x="191.8" y="140.6">{I2C}</text>
<text x="134.7" y="176.2">{I2C}</text>
<text x="70.7" y="193.3">{JTAG}</text>
</g>
<g font-size="1.8" fill="#a90000">
<text x="143.9" y="26.7" transform="rotate(-90 143.9 26.7)">5</text>
<text x="152.3" y="29.6">2</text>
<text x="171.5" y="29.3" transform="rotate(-90 171.5 29.3)">1</text>
<text x="27.2" y="30.2">1</text>
<text x="27.2" y="32.8">2</text>
<text x="27.2" y="35.3">3</text>
<text x="89" y="32.5" transform="rotate(-90 89 32.5)">2</text>
<text x="152.3" y="34.7">1</text>
<text x="152.3" y="32.1">4</text>
<text x="166.3" y="34.4">2</text>
<text x="89" y="37.5" transform="rotate(-90 89 37.5)">1</text>
<text x="143.9" y="39.4" transform="rotate(-90 143.9 39.4)">3</text>
<text x="171.5" y="36.9" transform="rotate(-90 171.5 36.9)">3</text>
<text x="136.9" y="64.2" transform="rotate(-90 136.9 64.2)">2</text>
<text x="92" y="67.1">3</text>
<text x="180.3" y="67.1">36</text>
<text x="180.3" y="69.6">37</text>
<text x="92" y="74.7">8</text>
<text x="92" y="77.2">9</text>
<text x="180.3" y="77.2">13</text>
<text x="180.3" y="74.7">14</text>
<text x="180.3" y="82.3">27</text>
<text x="91.4" y="84.8">32</text>
<text x="91.4" y="87.4">33</text>
<text x="91.4" y="89.9">34</text>
<text x="180.3" y="89.9">15</text>
<text x="180.3" y="87.4">38</text>
<text x="180.3" y="84.8">39</text>
<text x="91.4" y="92.5">35</text>
<text x="180.9" y="92.5">4</text>
<text x="180.9" y="95">5</text>
<text x="91.4" y="97.5">16</text>
<text x="180.9" y="100.1">7</text>
<text x="180.9" y="97.5">6</text>
<text x="180.3" y="102.6">12</text>
<text x="180.3" y="105.2">17</text>
<text x="180.3" y="107.7">18</text>
<text x="180.3" y="110.2">19</text>
<text x="180.3" y="112.8">20</text>
<text x="180.3" y="115.3">21</text>
<text x="180.3" y="117.9">22</text>
<text x="246.9" y="114">1</text>
<text x="246.9" y="116.6">2</text>
<text x="246.9" y="119.1">3</text>
<text x="180.3" y="120.4">10</text>
<text x="180.3" y="122.9">11</text>
<text x="180.3" y="125.5">23</text>
<text x="205.7" y="125.5">2</text>
<text x="209.9" y="120.1" transform="rotate(-90 209.9 120.1)">1</text>
<text x="213.3" y="125.5">3</text>
<text x="247.6" y="122.9">1</text>
<text x="247.6" y="125.5">2</text>
<text x="180.3" y="128">24</text>
<text x="180.3" y="130.6">25</text>
<text x="247.6" y="128">3</text>
<text x="180.3" y="133.1">28</text>
<text x="180.3" y="135.6">29</text>
<text x="180.3" y="143.3">26</text>
<text x="180.3" y="138.2">30</text>
<text x="180.3" y="140.7">31</text>
<text x="136.9" y="148" transform="rotate(-90 136.9 148)">1</text>
<text x="37.4" y="173.7">1</text>
<text x="45.7" y="173.7">10</text>
<text x="24.7" y="174.1">1</text>
<text x="29.8" y="174.1">2</text>
<text x="37.4" y="176.3">2</text>
<text x="37.4" y="178.8">3</text>
<text x="46.3" y="178.8">8</text>
<text x="46.3" y="176.3">9</text>
<text x="123.1" y="179.5">3</text>
<text x="123.1" y="176.9">4</text>
<text x="123.1" y="174.4">5</text>
<text x="151.1" y="176.3">1</text>
<text x="151.1" y="178.8">2</text>
<text x="37.4" y="181.4">4</text>
<text x="37.4" y="183.9">5</text>
<text x="46.3" y="183.9">6</text>
<text x="46.3" y="181.4">7</text>
<text x="123.1" y="184.5">1</text>
<text x="123.1" y="182">2</text>
<text x="151.1" y="181.4">3</text>
<text x="151.1" y="183.9">4</text>
</g>
<g font-size="1.8" fill="#0f0f0f">
<text x="170.8" y="27">XP</text>
<text x="198.1" y="28.2">XP</text>
<text x="218.4" y="28.2">XN</text>
<text x="243.2" y="33.9">~{RST}</text>
<text x="172.7" y="39">MIC_CLK</text>
<text x="163.2" y="42.2">MIC_DATA</text>
<text x="83.8" y="67">~{RST}</text>
<text x="88.3" y="74.6">XP</text>
<text x="88.3" y="77.1">XN</text>
<text x="183.9" y="77.1">USB_D-</text>
<text x="183.9" y="74.6">USB_D+</text>
<text x="81.3" y="87.3">TDO</text>
<text x="81.3" y="84.7">TCK</text>
<text x="81.3" y="89.8">TDI</text>
<text x="81.3" y="92.4">TMS</text>
<text x="183.7" y="94.9">MIC_CLK</text>
<text x="180.9" y="97.5">6 MIC_DATA</text>
<text x="184" y="125.4">LV_DIN</text>
<text x="227.3" y="125.4">D_{IN}</text>
<text x="184.2" y="127.9">SDA</text>
<text x="52.7" y="134.3">DP</text>
<text x="52.7" y="136.8">DN</text>
<text x="184.2" y="138.1">SCL</text>
<text x="32.3" y="173.6">VCC</text>
<text x="61" y="173.6">~{RST}</text>
<text x="20.3" y="176.2">TMS SWDIO/TMS</text>
<text x="61.6" y="178.7">TDI</text>
<text x="111.8" y="176.8">UART_TX</text>
<text x="111.8" y="179.4">UART_RX</text>
<text x="20.3" y="181.3">TCKSWDCLK/TCK</text>
<text x="61" y="183.8">TDO</text>
<text x="111.8" y="181.9">~{RST}</text>
<text x="142.9" y="183.8">SDA</text>
<text x="142.9" y="181.3">SCL</text>
</g>
<g font-size="1.8" fill="#725600">
<text x="52.7" y="41">File:</text>
<text x="57.9" y="41">Power_and_board.kicad_sch</text>
</g>
<g font-size="1.8" fill="#009600">
<text x="73.7" y="134.3">USB_D+</text>
<text x="73.7" y="136.8">USB_D-</text>
</g>
<g font-size="1.4" fill="#a90000">
<text x="250.6" y="37.4" transform="rotate(-90 250.6 37.4)">2</text>
<text x="272.2" y="38.7" transform="rotate(-90 272.2 38.7)">2</text>
<text x="250.6" y="45.1" transform="rotate(-90 250.6 45.1)">1</text>
<text x="272.2" y="46.3" transform="rotate(-90 272.2 46.3)">1</text>
<text x="19.7" y="119.1">1</text>
<text x="38.2" y="119.1">B1A12</text>
<text x="19.7" y="121.7">2</text>
<text x="35.6" y="120.1">GND</text>
<text x="38.6" y="121.7">B4A9</text>
<text x="39.5" y="124.2">B5</text>
<text x="39.5" y="129.3">B6</text>
<text x="39.6" y="131.8">A7</text>
<text x="39.6" y="126.7">A8</text>
<text x="39.5" y="136.9">B7</text>
<text x="39.6" y="134.4">A6</text>
<text x="39.5" y="142">B8</text>
<text x="39.6" y="139.4">A5</text>
<text x="19.7" y="144.5">3</text>
<text x="19.7" y="147.1">4</text>
<text x="35.6" y="148">GND</text>
<text x="38.2" y="147.1">A1B12</text>
<text x="38.6" y="144.5">A4B9</text>
</g>
<g font-size="1.4" fill="#0000c2">
<text x="203.2" y="105.2">Logic</text>
<text x="208.2" y="105.2">Level</text>
<text x="213" y="105.2">Shifter</text>
<text x="259.7" y="116.2">Normal</text>
<text x="259.7" y="117.9">2.54mm</text>
<text x="266.1" y="116.2">3</text>
<text x="266.7" y="117.9">spacing</text>
<text x="268" y="116.2">pin</text>
<text x="271.3" y="116.2">header</text>
<text x="260.3" y="125.8">3</text>
<text x="262.3" y="125.8">pin</text>
<text x="265.6" y="125.8">connector</text>
<text x="260.3" y="127.4">with</text>
<text x="264.4" y="127.4">strain</text>
<text x="269.7" y="127.4">relief</text>
<text x="135.3" y="190.2">I2C</text>
<text x="135.3" y="191.8">SCL</text>
<text x="138.7" y="190.2">Header</text>
<text x="139" y="191.8">is</text>
<text x="141.3" y="191.8">connected</text>
<text x="144.9" y="190.2">will</text>
<text x="148.5" y="190.2">not</text>
<text x="150" y="191.8">to</text>
<text x="151.9" y="190.2">work</text>
<text x="152.5" y="191.8">chip</text>
<text x="156.3" y="190.2">with</text>
<text x="156.6" y="191.8">pin</text>
<text x="159.9" y="191.8">28</text>
<text x="160.3" y="190.2">ESP32-S3-WROOM:</text>
<text x="162.9" y="191.8">(GPIO35),</text>
<text x="135.3" y="193.4">which</text>
<text x="140.5" y="193.4">is</text>
<text x="142.8" y="193.4">NC</text>
<text x="145.8" y="193.4">on</text>
<text x="148.7" y="193.4">the</text>
<text x="152" y="193.4">S3.</text>
</g>
<g font-size="1.4" fill="#006464">
<text x="22.1" y="120.1">SHELL</text>
<text x="22.1" y="122.6">SHELL</text>
<text x="34.7" y="122.6">VBUS</text>
<text x="35.7" y="125.2">CC2</text>
<text x="34.7" y="127.7">SBU1</text>
<text x="35.7" y="130.3">DP2</text>
<text x="35.6" y="132.8">DN1</text>
<text x="35.6" y="137.9">DN2</text>
<text x="35.7" y="135.3">DP1</text>
<text x="34.7" y="143">SBU2</text>
<text x="35.7" y="140.4">CC1</text>
<text x="22.1" y="145.5">SHELL</text>
<text x="22.1" y="148">SHELL</text>
<text x="34.7" y="145.5">VBUS</text>
</g>
<text font-size="1.1" fill="#0f0f0f" x="31.7" y="171.9">VT_{REF}</text>
<g font-size="1" fill="#0000c2">
<text x="86.4" y="39.4">Jumper</text>
<text x="86.4" y="40.5">disabling</text>
<text x="86.4" y="41.7">Power</text>
<text x="90.3" y="41.7">LED</text>
<text x="91" y="39.4">allows</text>
<text x="92" y="40.5">of</text>
</g>
</svg>
